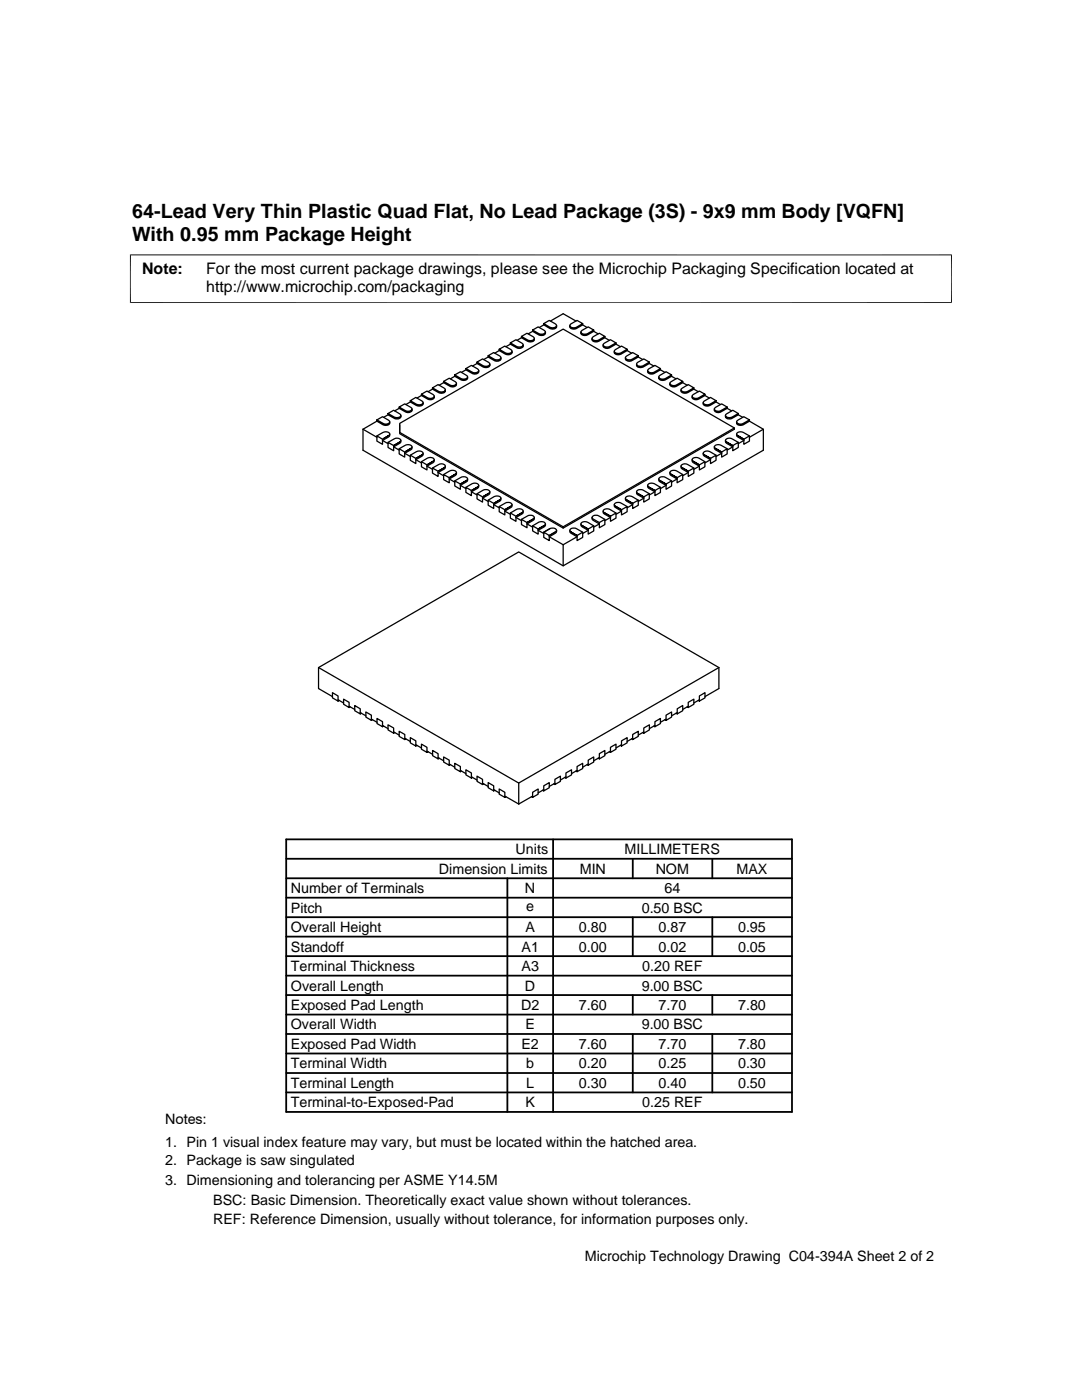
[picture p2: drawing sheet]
<svg xmlns="http://www.w3.org/2000/svg" width="216mm" height="279mm" viewBox="0 0 216 279" stroke-linecap="round" stroke-linejoin="round" font-family="sans-serif">
<g fill="none" stroke="#000" stroke-width=".25">
<path d="M81.9 80l1.4 .8a.65 .65 0 0 0 .7 0 .65 .65 0 0 0 .4-.6l-1.4-.9-1.1 .7v.2l1.4 .8a.72 .72 0 0 0 1.1-.7M84.1 78.7l1.2 .7 .6 .1a.58 .58 0 0 0 .7-.6l-1.4-.9-1.1 .7v.2l1.2 .7a.81 .81 0 0 0 .9 .2 .81 .81 0 0 0 .5-.7M84.1 78.9l-.9 .5M86.3 77.4l1.5 .8a.66 .66 0 0 0 .7 0 .66 .66 0 0 0 .3-.6l-1.4-.8-1.1 .6v.3l1.5 .7a.71 .71 0 0 0 .7 .1 .71 .71 0 0 0 .4-.7M86.3 77.7l-.9 .5M88.5 76.1l1.5 .8a.69 .69 0 0 0 1-.6l-1.4-.8-1.1 .6v.3l1.2 .7a.8 .8 0 0 0 .9 .1 .8 .8 0 0 0 .5-.7M88.5 76.4l-.9 .5M90.7 74.8l1.5 .8a.67 .67 0 0 0 .7 .1 .67 .67 0 0 0 .4-.6l-1.4-.9-1.2 .6v.3l1.5 .8a.72 .72 0 0 0 1.1-.7M90.7 75.1l-.8 .5M93 73.6l1.4 .8a.66 .66 0 0 0 .7 0 .66 .66 0 0 0 .4-.6l-1.4-.9-1.1 .7v.2l1.2 .7a.8 .8 0 0 0 .8 .1 .8 .8 0 0 0 .5-.7M93 73.8l-.9 .5M95.2 72.3l1.2 .7 .6 .1a.56 .56 0 0 0 .7-.6l-1.4-.9-1.1 .7v.2l1.2 .7 .6 .2a.64 .64 0 0 0 .7-.7"/>
<path d="M95.2 72.5l-.9 .5M97.4 71l1.2 .7 .6 .1a.56 .56 0 0 0 .7-.6l-1.4-.8-1.1 .6v.2l1.2 .7a.79 .79 0 0 0 .9 .2 .79 .79 0 0 0 .4-.7M97.4 71.2l-.9 .6M99.6 69.7l1.5 .8a.67 .67 0 0 0 .7 0 .67 .67 0 0 0 .3-.6l-1.4-.8-1.1 .6v.3l1.5 .8a.72 .72 0 0 0 1.1-.7M99.6 70l-.9 .5M101.8 68.4l1.5 .8a.69 .69 0 0 0 1.1-.5l-1.4-.9-1.2 .6v.3l1.3 .7a.8 .8 0 0 0 .8 .1 .8 .8 0 0 0 .5-.7M101.8 68.7l-.9 .5M104.1 67.1l1.4 .8a.67 .67 0 0 0 .7 .1 .67 .67 0 0 0 .4-.6l-1.4-.9-1.1 .6v.3l1.4 .8a.72 .72 0 0 0 1.1-.7M104.1 67.4l-.9 .5M106.3 65.9l1.4 .8a.66 .66 0 0 0 .7 0 .66 .66 0 0 0 .4-.6l-1.4-.9-1.1 .7v.2l1.4 .8a.74 .74 0 0 0 1.1-.6M106.3 66.1l-.9 .5M108.5 64.6l1.2 .7 .6 .1a.56 .56 0 0 0 .7-.6l-1.4-.9-1.1 .7v.2l1.2 .8 .6 .1a.64 .64 0 0 0 .8-.7"/>
<path d="M108.5 64.8l-.9 .6M114.9 64.1l-2.5-1.5-2.6 1.5M116.3 64.6l-1.5 .8a.66 .66 0 0 1-.7 0 .66 .66 0 0 1-.4-.6l1.4-.9 1.2 .7v.2l-1.5 .8a.71 .71 0 0 1-.8 0 .71 .71 0 0 1-.3-.6M116.3 64.8l.8 .6M118.5 65.9l-1.5 .8a.66 .66 0 0 1-.7 0 .66 .66 0 0 1-.3-.6l1.4-.9 1.1 .7v.2l-1.2 .7-.6 .2a.64 .64 0 0 1-.8-.7M118.5 66.1l.9 .5M120.7 67.1l-1.5 .8a.65 .65 0 0 1-.7 .1 .65 .65 0 0 1-.3-.6l1.4-.9 1.1 .6v.3l-1.5 .8a.72 .72 0 0 1-1.1-.7M120.7 67.4l.9 .5M122.9 68.4l-1.4 .8a.69 .69 0 0 1-1.1-.5l1.4-.9 1.1 .6v.3l-1.2 .7a.8 .8 0 0 1-.9 .1 .8 .8 0 0 1-.4-.7M122.9 68.7l.9 .5M125.1 69.7l-1.4 .8a.67 .67 0 0 1-.7 0 .67 .67 0 0 1-.4-.6l1.4-.8 1.1 .6v.3l-1.4 .8a.72 .72 0 0 1-1.1-.7M125.1 70l.9 .5"/>
<path d="M127.4 71l-1.5 .8a.69 .69 0 0 1-1.1-.6l1.4-.8 1.2 .6v.2l-1.3 .7a.8 .8 0 0 1-.8 .2 .8 .8 0 0 1-.5-.7M127.4 71.2l.8 .6M129.6 72.3l-1.2 .7-.6 .1a.57 .57 0 0 1-.7-.6l1.4-.9 1.1 .7v.2l-1.2 .7-.6 .2a.62 .62 0 0 1-.8-.7M129.6 72.5l.9 .5M131.8 73.6l-1.5 .8a.66 .66 0 0 1-.7 0 .66 .66 0 0 1-.3-.6l1.4-.9 1.1 .7v.2l-1.2 .7a.81 .81 0 0 1-.9 .2 .81 .81 0 0 1-.5-.8M131.8 73.8l.9 .5M134 74.8l-1.5 .8a.65 .65 0 0 1-.7 .1 .65 .65 0 0 1-.3-.6l1.4-.9 1.1 .6v.3l-1.5 .8a.72 .72 0 0 1-1.1-.7M134 75.1l.9 .5M136.2 76.1l-1.4 .8a.69 .69 0 0 1-1.1-.6l1.4-.8 1.1 .6v.3l-1.2 .7a.8 .8 0 0 1-.8 .1 .8 .8 0 0 1-.5-.7M136.2 76.4l.9 .5M138.5 77.4l-1.5 .8a.67 .67 0 0 1-.7 0 .67 .67 0 0 1-.4-.6l1.4-.8 1.2 .6v.3l-1.5 .7a.72 .72 0 0 1-1.1-.6M138.5 77.7l.8 .5"/>
<path d="M140.7 78.7l-1.5 .8a.67 .67 0 0 1-.7 0 .67 .67 0 0 1-.3-.6l1.4-.9 1.1 .7v.2l-1.5 .8a.73 .73 0 0 1-1.1-.6M140.7 78.9l.8 .5M142.9 80l-1.2 .7-.6 .1a.56 .56 0 0 1-.7-.6l1.4-.9 1.1 .7v.2l-1.2 .7-.6 .1a.64 .64 0 0 1-.8-.7M72.4 85.7l2.8 1.6M75.2 83.8l1.5 .8a.69 .69 0 0 0 1-.6l-1.4-.8-1.1 .6v.3l1.5 .8a.73 .73 0 0 0 1.1-.7M75.2 84.1l-2.8 1.6M75.2 87l1.1 .7v1l-1.1-.7zM77.4 82.5l1.5 .8a.67 .67 0 0 0 .7 .1 .67 .67 0 0 0 .3-.7l-1.4-.8-1.1 .6v.3l1.5 .8a.74 .74 0 0 0 1.1-.7M77.4 82.8l-.9 .5M77.4 88.3l1.1 .6v1.1l-1.1-.7zM77.5 86.9l-1.2 .8 1.2-.8 .3-.3a.95 .95 0 0 0-1.4-.3l-1.2 .7M77.8 86.6l-.1 .4-1.4 .9 1.1 .6"/>
<path d="M79.7 81.2l1.4 .8a.69 .69 0 0 0 1.1-.5l-1.4-.9-1.1 .6v.3l1.2 .7a.8 .8 0 0 0 .8 .1 .8 .8 0 0 0 .5-.7M79.7 81.5l-.9 .5M79.7 89.6l1.1 .6v1l-1.1-.6zM79.8 84.5l32.6-18.8 34.1 19.7-34.1 19.7-32.6-18.8zM79.8 84.8v1.8l32.6 18.8 34.1-19.7v-.3M79.8 88.2l-1.3 .7 1.3-.7 .2-.3a.91 .91 0 0 0-1.3-.3l-1.3 .7M80 87.9l-.1 .4-.1 .2-1.3 .7 1.2 .6M81.9 80.2l-.9 .5M81.9 90.8l1.1 .7v1l-1.1-.6zM82 89.5l-1.2 .7 1.2-.7 .2-.3a.95 .95 0 0 0-1.3-.3l-1.2 .7M82.2 89.2v.4l-.2 .2-1.2 .7 1.1 .6M84.1 92.1l1.1 .7v1l-1.1-.6z"/>
<path d="M84.2 90.8l-1.2 .7 1.2-.7 .2-.3a.92 .92 0 0 0-1.3-.4l-1.2 .7M84.4 90.5l-.2 .5-1.2 .7 1.1 .7M86.3 93.4l1.1 .6v1.1l-1.1-.7zM86.4 92.1l-1.2 .7 1.2-.7 .3-.4a.98 .98 0 0 0-1.4-.3l-1.2 .7M86.7 91.7l-.3 .6-1.2 .7 1.1 .7M88.5 94.7l1.1 .6v1.1l-1.1-.7zM88.6 93.3l-1.2 .7 1.2-.7 .3-.3a.91 .91 0 0 0-1.4-.3l-1.2 .7M88.9 93l-.1 .4-.2 .2-1.2 .7 1.1 .7M90.7 96l1.2 .6v1l-1.2-.6zM90.8 94.6l-1.2 .7 1.2-.7 .3-.3a.95 .95 0 0 0-1.4-.3l-1.2 .7M91.1 94.3l-.1 .4-1.4 .9 1.1 .6M93 97.3l1.1 .6v1l-1.1-.6z"/>
<path d="M93.1 95.9l-1.2 .7 1.2-.7 .2-.3a.91 .91 0 0 0-1.3-.3l-1.3 .7M93.3 95.6v.4l-1.4 .9 1.1 .6M95.2 98.5l1.1 .7v1l-1.1-.6zM95.3 97.2l-1.2 .7 1.2-.7 .2-.3a.95 .95 0 0 0-1.3-.4l-1.2 .8M95.5 96.9v.2l-.2 .4-1.2 .7 1.1 .6M97.4 99.8l1.1 .7v1l-1.1-.7zM97.5 98.5l-1.2 .7 1.2-.7 .2-.3a.94 .94 0 0 0-1.3-.4l-1.2 .7M97.7 98.2v.4l-.2 .1-1.2 .7 1.1 .7M99.7 99.8l-1.2 .7 1.2-.7 .2-.4a.95 .95 0 0 0-1.3-.3l-1.2 .7M99.9 99.4v.4l-.2 .2-1.2 .7 1.1 .6M124.8 99.4v.4l1.4 .9-1.1 .6M125 99.8l1.2 .7-1.2-.7-.2-.4a.95 .95 0 0 1 1.3-.3l1.3 .7"/>
<path d="M127 98.2l.1 .4 1.4 .8-1.1 .7M127.2 98.5l1.3 .7-1.3-.7-.2-.3a.91 .91 0 0 1 1.4-.4l1.2 .7M128.5 99.2l1.1-.7v1.1l-1.1 .6zM129.2 96.9v.2l.3 .4 1.2 .7-1.1 .6M129.5 97.2l1.2 .7-1.2-.7-.3-.3a.96 .96 0 0 1 1.4-.4l1.2 .8M130.7 97.9l1.1-.6v1l-1.1 .6zM131.4 95.6l.1 .4 .2 .2 1.2 .7-1.1 .6M131.7 95.9l1.2 .7-1.2-.7-.3-.3a.91 .91 0 0 1 1.4-.3l1.2 .7M132.9 96.6l1.1-.6v1l-1.1 .6zM133.7 94.3v.4l1.4 .9-1.1 .6M133.9 94.6l1.2 .7-1.2-.7-.2-.3a.95 .95 0 0 1 1.3-.3l1.2 .7M135.1 95.3l1.1-.6v1l-1.1 .7z"/>
<path d="M135.9 93v.4l.2 .2 1.2 .7-1.1 .7M136.1 93.3l1.2 .7-1.2-.7-.2-.3a.91 .91 0 0 1 1.3-.3l1.3 .7M137.3 94l1.2-.6v1l-1.2 .7zM138.1 91.7l.1 .5 .1 .1 1.3 .7M138.3 92.1l1.3 .7-1.3-.7-.2-.4a.95 .95 0 0 1 1.3-.3l1.3 .7M139.6 92.8l1.1-.7v1.1l-1.1 .6zM139.6 93l-1.1 .7M140.3 90.5l.2 .5 1.3 .7-1.1 .7M140.5 90.8l1.3 .7-1.3-.7-.2-.3a.94 .94 0 0 1 1.4-.4l1.2 .7M141.8 91.5l1.1-.7v1.1l-1.1 .6zM142.5 89.2l.3 .6 1.2 .7-1.1 .6M142.8 89.5l1.2 .7-1.2-.7-.3-.3a.95 .95 0 0 1 1.4-.3l1.2 .7"/>
<path d="M142.9 80.2l.9 .5M144 90.2l1.1-.6v1l-1.1 .6zM144.8 87.9v.4l.2 .2 1.2 .7-1.1 .6M145 88.2l1.2 .7-1.2-.7-.2-.3a.91 .91 0 0 1 1.3-.3l1.2 .7M145.1 81.2l-1.5 .8a.66 .66 0 0 1-.7 .1 .66 .66 0 0 1-.3-.6l1.4-.9 1.1 .6v.3l-1.2 .7a.8 .8 0 0 1-.9 .1 .8 .8 0 0 1-.5-.7M145.1 81.5l.9 .5M146.2 88.9l1.1-.6v1l-1.1 .7zM147 86.6v.4l1.4 .9-1.1 .6M147.2 86.9l1.2 .8-1.2-.8-.2-.3a.95 .95 0 0 1 1.3-.3l1.2 .7M147.3 82.5l-1.4 .8a.67 .67 0 0 1-.7 .1 .67 .67 0 0 1-.4-.7l1.4-.8 1.1 .6v.3l-1.4 .8a.74 .74 0 0 1-1.1-.7M147.3 82.8l.9 .5M148.4 87.7l1.1-.7v1l-1.1 .7z"/>
<path d="M149.5 83.8l-1.4 .8a.69 .69 0 0 1-1.1-.6l1.4-.8 1.1 .6v.3l-1.4 .8a.73 .73 0 0 1-1.1-.7M149.5 84.1l2.8 1.6v4.2l-39.9 23-40-23v-4.2M152.3 85.7l-2.8 1.6M99.6 101.1l1.1 .6v1.1l-1.1-.7zM101.8 102.4l1.2 .6v1l-1.2-.6zM101.9 101l-1.2 .7 1.2-.7 .3-.3a.91 .91 0 0 0-1.4-.3l-1.2 .7M102.2 100.7l-.1 .4-1.4 .9 1.1 .6M104.1 103.7l1.1 .6v1l-1.1-.6zM104.2 102.3l-1.2 .7 1.2-.7 .2-.3a.93 .93 0 0 0-1.3-.3l-1.3 .7M104.4 102v.4l-.2 .2-1.2 .7 1.1 .6M106.3 104.9l1.1 .7v1l-1.1-.6zM106.4 103.6l-1.2 .7 1.2-.7 .2-.3a.91 .91 0 0 0-1.3-.3l-1.2 .7"/>
<path d="M106.6 103.3v.4l-1.4 .9 1.1 .6M108.5 106.2l1.1 .7v1l-1.1-.6zM108.6 104.9l-1.2 .7 1.2-.7 .2-.3a.94 .94 0 0 0-1.3-.4l-1.2 .7M108.8 104.6l-.2 .5-1.2 .7 1.1 .7M109.7 105.5l-1.2 .7 1.5-.8a.67 .67 0 0 1 .7 0 .67 .67 0 0 1 .3 .6l-1.4 .9 1.2-.7M111.1 105.8l-.1 .5-1.4 .8 2.8 1.6M112.4 105.1v.3M112.4 108.7v4.2M113.7 105.8v.5l1.4 .8-2.7 1.6M113.9 106.2l1.2 .7-1.2-.7-.2-.4a.91 .91 0 0 1 1.3-.3l1.3 .7M115.1 106.9l1.2-.7v1.1l-1.2 .6zM115.9 104.6l.2 .5 1.3 .7-1.1 .7"/>
<path d="M116.1 104.9l1.3 .7-1.3-.7-.2-.3a.96 .96 0 0 1 1.4-.4l1.2 .7M117.4 105.6l1.1-.7v1.1l-1.1 .6zM118.1 103.3l.1 .4 1.4 .9-1.1 .6M119.6 104.3l1.1-.6v1l-1.1 .6zM120.4 102v.4l.2 .2 1.2 .7-1.1 .6M120.6 102.3l1.2 .7-1.2-.7-.2-.3a.93 .93 0 0 1 1.3-.3l1.2 .7M120.7 103.7l-1.5-.9a.67 .67 0 0 0-.7 0 .67 .67 0 0 0-.3 .6l1.4 .9M121.8 103l1.1-.6v1l-1.1 .6zM122.6 100.7v.4l1.4 .9-1.1 .6M122.8 101l1.2 .7-1.2-.7-.2-.3a.91 .91 0 0 1 1.3-.3l1.2 .7M124 101.7l1.1-.6v1l-1.1 .7zM126.2 100.5l1.2-.7v1l-1.2 .7z"/>
<path d="M63.6 133.2l39.9 23.1 39.9-23.1M63.6 133.2v4.2l2.7 1.6M63.6 133.2l39.9-23 39.9 23M67.5 139.7l1.1 .6M67.7 139.8l-.2 .1v-1l-1.2-.7v1.1l1.2 .6M139.3 139.8l.3 .1v-1l1.1-.7v1.1l-1.1 .6M139.6 139.7l-1.1 .6M143.4 133.2v4.2l-2.7 1.6M69.7 140.9l1.1 .7M69.9 141.1l-.2 .1v-1l-1.1-.7v1l1.1 .7M71.9 142.2l1.1 .7M72.1 142.3l-.2 .2v-1l-1.1-.7v1l1.1 .7"/>
<path d="M74.1 143.5l1.1 .6M74.3 143.6l-.2 .2v-1.1l-1.1-.6v1l1.1 .7M76.3 144.8l1.1 .6M76.5 144.9l-.2 .1v-1l-1.1-.6v1l1.1 .6M78.5 146.1l1.2 .6M78.8 146.2l-.3 .1v-1l-1.1-.6v1l1.1 .6M80.8 147.3l1.1 .7M81 147.5l-.2 .1v-1l-1.1-.7v1.1l1.1 .6M83 148.6l1.1 .7M83.2 148.8l-.2 .1v-1.1l-1.1-.6v1.1l1.1 .6M85.2 149.9l1.1 .6M85.4 150l-.2 .2v-1.1l-1.1-.6v1l1.1 .7"/>
<path d="M87.4 151.2l1.1 .6M87.6 151.3l-.2 .1v-1l-1.1-.6v1l1.1 .6M89.6 152.5l1.1 .6M89.9 152.6l-.3 .1v-1l-1.1-.6v1l1.1 .6M91.9 153.8l1.1 .6M92.1 153.9l-.2 .1v-1l-1.2-.7v1.1l1.2 .6M94.1 155l1.1 .7M94.3 155.2l-.2 .1v-1l-1.1-.7v1l1.1 .7M96.3 156.3l1.1 .7M96.5 156.4l-.2 .2v-1.1l-1.1-.6v1l1.1 .7M98.5 157.6l1.1 .6M98.7 157.7l-.2 .1v-1l-1.1-.6v1l1.1 .6"/>
<path d="M100.7 158.9l2.8 1.6M100.9 159l-.2 .1v-1l-1.1-.6v1l1.1 .6M103.5 156.3v4.2M106 159l.3 .1v-1l1.1-.6v1l-1.1 .6M106.3 158.9l-2.8 1.6M108.3 157.7l.2 .1v-1l1.1-.6v1l-1.1 .6M108.5 157.6l-1.1 .6M110.5 156.4l.2 .2v-1.1l1.1-.6v1l-1.1 .7M110.7 156.3l-1.1 .7M112.7 155.2l.2 .1v-1l1.1-.7v1l-1.1 .7M112.9 155l-1.1 .7M114.9 153.9l.2 .1v-1l1.2-.7v1.1l-1.2 .6"/>
<path d="M115.1 153.8l-1.1 .6M117.2 152.6l.2 .1v-1l1.1-.6v1l-1.1 .6M117.4 152.5l-1.1 .6M119.4 151.3l.2 .1v-1l1.1-.6v1l-1.1 .6M119.6 151.2l-1.1 .6M121.6 150l.2 .2v-1.1l1.1-.6v1l-1.1 .7M121.8 149.9l-1.1 .6M123.8 148.8l.2 .1v-1.1l1.1-.6v1.1l-1.1 .6M124 148.6l-1.1 .7M126 147.5l.2 .1v-1l1.2-.7v1.1l-1.2 .6M126.2 147.3l-1.1 .7M128.2 146.2l.3 .1v-1l1.1-.6v1l-1.1 .6"/>
<path d="M128.5 146.1l-1.1 .6M130.5 144.9l.2 .1v-1l1.1-.6v1l-1.1 .6M130.7 144.8l-1.1 .6M132.7 143.6l.2 .2v-1.1l1.1-.6v1l-1.1 .7M132.9 143.5l-1.1 .6M134.9 142.3l.2 .2v-1l1.1-.7v1l-1.1 .7M135.1 142.2l-1.1 .7M137.1 141.1l.2 .1v-1l1.2-.7v1l-1.2 .7M137.3 140.9l-1.1 .7"/>
</g>
<g fill="none" stroke="#000" stroke-width=".36">
<path d="M57.1 179.2h100.9M57.1 175.3h100.9M57.1 171.4h100.9M57.1 167.5h100.9v54.4h-100.9zM101.2 175.3v46.6M110.4 167.5v54.4M126.3 171.4v3.9M142.1 171.4v3.9M57.1 186.9h100.9M57.1 183h100.9M57.1 198.6h100.9M57.1 194.7h100.9"/>
<path d="M57.1 190.8h100.9M126.3 183v7.8M126.3 198.6v3.9M142.1 183v7.8M142.1 198.6v3.9M57.1 214.1h100.9M57.1 206.4h100.9M57.1 202.5h100.9M57.1 210.2h100.9M57.1 218h100.9M126.3 206.4v11.6M142.1 206.4v11.6"/>
</g>
<path d="M26 50.8v9.7M189.9 50.8v9.7M189.9 50.9h-164M25.9 60.4h164" fill="none" stroke="#000" stroke-width=".2"/>
<g font-size="3.9">
<text x="26.4" y="43.5">64-Lead Very Thin Plastic Quad Flat, No Lead Package (3S) - 9x9 mm Body [VQFN]</text>
<text x="26.4" y="48">With 0.95 mm Package Height</text>
</g>
<g font-size="3.2">
<text x="28.4" y="54.6">Note:</text>
<text x="41.1" y="54.6">For the most current package drawings, please see the Microchip Packaging Specification located at</text>
<text x="41.1" y="58.3">http://www.microchip.com/packaging</text>
</g>
<g font-size="2.9">
<text x="102.9" y="170.5">Units</text>
<text x="124.6" y="170.5">MILLIMETERS</text>
<text x="58" y="178.2">Number of Terminals</text>
<text x="87.6" y="174.4">Dimension Limits</text>
<text x="104.8" y="178.2">N</text>
<text x="115.7" y="174.4">MIN</text>
<text x="130.8" y="174.4">NOM</text>
<text x="132.6" y="178.2">64</text>
<text x="147" y="174.4">MAX</text>
<text x="58" y="182.1">Pitch</text>
<text x="105" y="181.8">e</text>
<text x="128" y="182.1">0.50 BSC</text>
<text x="58" y="186">Overall Height</text>
<text x="58" y="189.9">Standoff</text>
<text x="104.1" y="189.9">A1</text>
<text x="104.8" y="186">A</text>
<text x="115.5" y="186">0.80</text>
<text x="115.5" y="189.9">0.00</text>
<text x="131.4" y="186">0.87</text>
<text x="131.4" y="189.9">0.02</text>
<text x="147.3" y="186">0.95</text>
<text x="147.3" y="189.9">0.05</text>
<text x="58" y="193.8">Terminal Thickness</text>
<text x="58" y="197.7">Overall Length</text>
<text x="104.1" y="193.8">A3</text>
<text x="104.8" y="197.7">D</text>
<text x="128" y="197.7">9.00 BSC</text>
<text x="128.1" y="193.8">0.20 REF</text>
<text x="58" y="201.6">Exposed Pad Length</text>
<text x="104" y="201.6">D2</text>
<text x="115.5" y="201.6">7.60</text>
<text x="131.4" y="201.6">7.70</text>
<text x="147.3" y="201.6">7.80</text>
<text x="58" y="205.4">Overall Width</text>
<text x="58" y="209.3">Exposed Pad Width</text>
<text x="104" y="209.3">E2</text>
<text x="104.8" y="205.4">E</text>
<text x="115.5" y="209.3">7.60</text>
<text x="128" y="205.4">9.00 BSC</text>
<text x="131.4" y="209.3">7.70</text>
<text x="147.3" y="209.3">7.80</text>
<text x="58" y="213.2">Terminal Width</text>
<text x="105" y="213.2">b</text>
<text x="115.5" y="213.2">0.20</text>
<text x="131.4" y="213.2">0.25</text>
<text x="147.3" y="213.2">0.30</text>
<text x="58" y="217.1">Terminal Length</text>
<text x="58" y="221">Terminal-to-Exposed-Pad</text>
<text x="104.8" y="221">K</text>
<text x="105" y="217.1">L</text>
<text x="115.5" y="217.1">0.30</text>
<text x="128.1" y="221">0.25 REF</text>
<text x="131.4" y="217.1">0.40</text>
<text x="147.3" y="217.1">0.50</text>
<text x="32.9" y="224.3">Notes:</text>
<text x="32.9" y="228.9">1. Pin 1 visual index feature may vary, but must be located within the hatched area.</text>
<text x="32.9" y="232.6">2. Package is saw singulated</text>
<text x="32.9" y="236.5">3. Dimensioning and tolerancing per ASME Y14.5M</text>
<text x="42.5" y="244.3">REF: Reference Dimension, usually without tolerance, for information purposes only.</text>
<text x="42.5" y="240.6">BSC: Basic Dimension. Theoretically exact value shown without tolerances.</text>
<text x="116.7" y="251.7">Microchip Technology Drawing C04-394A Sheet 2 of 2</text>
</g>
</svg>
